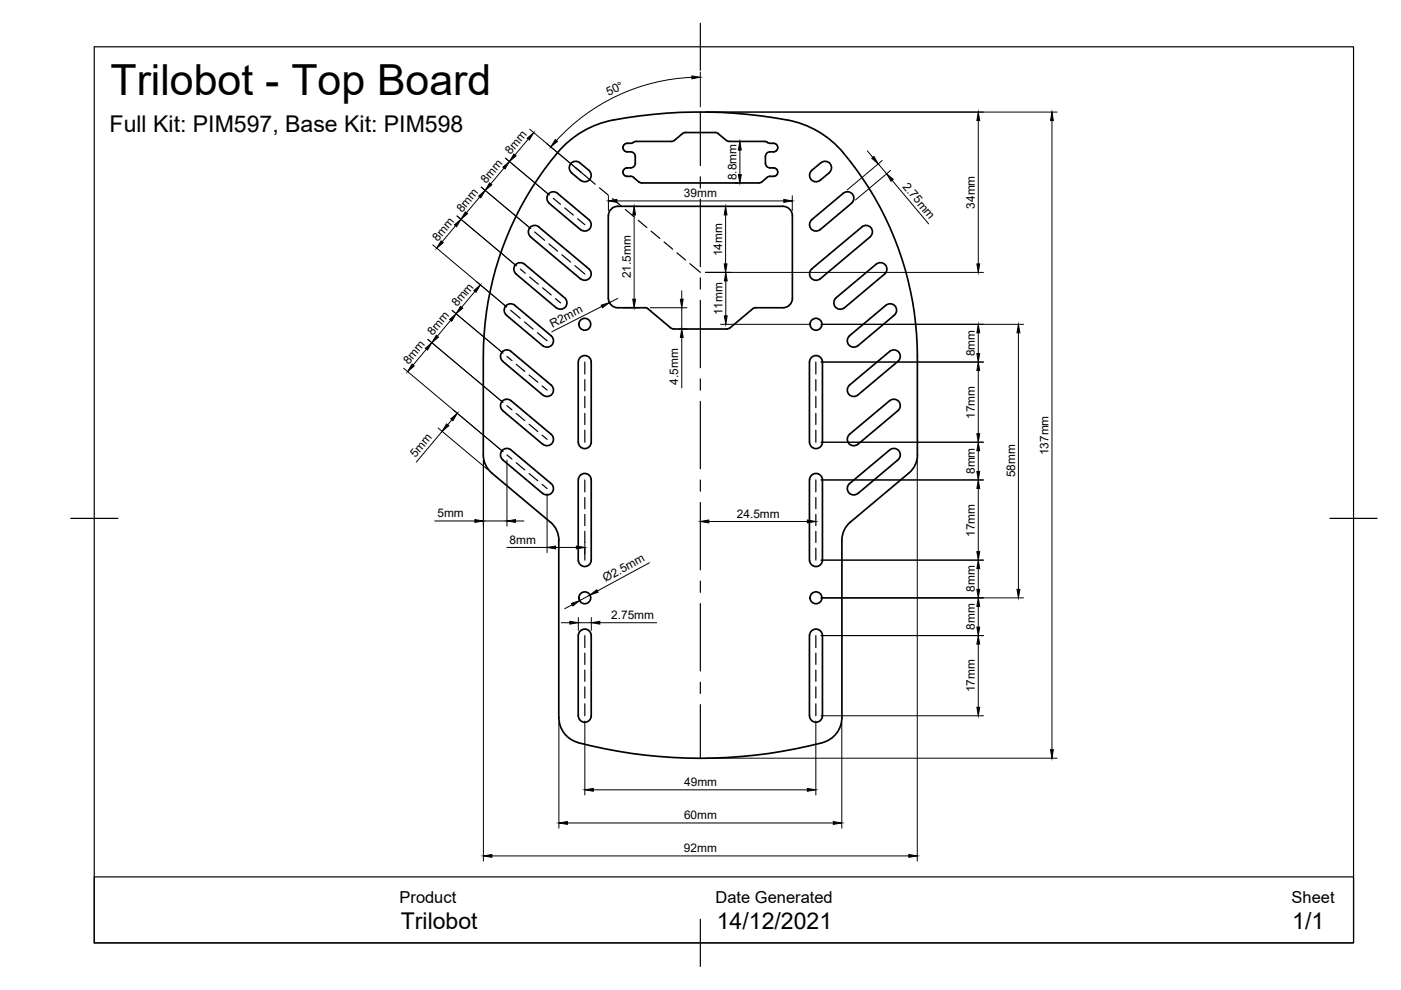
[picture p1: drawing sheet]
<svg xmlns="http://www.w3.org/2000/svg" width="297mm" height="210mm" viewBox="0 0 297 210" stroke-linecap="round" stroke-linejoin="round" font-family="sans-serif">
<!-- layer: Visible -->
<g fill="none" stroke="#000" stroke-width=".36">
<path d="M118.2 32.4a67.3 67.3 0 0 0-15.7 43.2v20.8M118.2 32.3a21.1 21.1 0 0 1 14.6-7.3 97 97 0 0 1 36.4 1 20.9 20.9 0 0 1 11 8.2 67.4 67.4 0 0 1 14.3 41.4v20.8M123.1 38.2a1.37 1.37 0 0 0 1.9-.2 1.37 1.37 0 0 0-.1-1.9l-2-1.6a1.37 1.37 0 0 0-1.9 .2 1.37 1.37 0 0 0 .2 1.9l1.9 1.6M134.3 30.2l-.6 .2a1.24 1.24 0 0 0-1.5 .5 .9 .9 0 0 0 .8 1.3 1.26 1.26 0 0 1 1.7 1v1.4a.97 .97 0 0 1-1 1h-.7a.9 .9 0 0 0-.9 .9 .9 .9 0 0 0 .9 .9 1.56 1.56 0 0 1 1.3 .2M134.3 37.6l1.1 1 .7 .2M136.1 38.8h24.8M144.7 28.3l-2.1 1.7h-7.7l-.6 .2M151.6 28.1h-6.2l-.7 .2M151.6 28.1l.7 .2M152.3 28.3l2.1 1.7h7.7l.6 .2M162.7 30.2l.6 .2M163.3 35.6h.7a.9 .9 0 0 1 .9 .9 .9 .9 0 0 1-.9 .9h-.7"/>
<path d="M163.3 30.4h.7a.9 .9 0 0 1 .9 .9 .9 .9 0 0 1-.9 .9h-.7M163.3 32.2a1.01 1.01 0 0 0-1 1v1.4a1.01 1.01 0 0 0 1 1M163.3 37.4l-.5 .1-1.3 1.1-.6 .2M174 34.5l-1.9 1.6a1.37 1.37 0 0 0-.1 2 1.37 1.37 0 0 0 1.9 .1l1.9-1.6a1.37 1.37 0 0 0 .2-1.9 1.37 1.37 0 0 0-1.9-.2M109.4 58.1l8.5 7.2M109.4 58.1a1.37 1.37 0 0 1-.1-1.9 1.37 1.37 0 0 1 1.9-.2l8.5 7.2M114.2 48.1l10.7 8.9a1.37 1.37 0 0 1 .1 1.9 1.37 1.37 0 0 1-1.9 .2M114.3 48.1a1.37 1.37 0 0 0-2 .2 1.37 1.37 0 0 0 .2 1.9l10.6 8.9M116.4 43.1l6.7 5.6M118.2 41l6.7 5.6a1.37 1.37 0 0 1 .1 1.9 1.37 1.37 0 0 1-1.9 .2M118.2 41a1.37 1.37 0 0 0-1.9 .1 1.37 1.37 0 0 0 .1 2M129 45.8v17.5"/>
<path d="M129 45.7a2 2 0 0 1 2-2h35a2 2 0 0 1 2 2.1v17.4a2 2 0 0 1-2 2l-6.2 .1-5 4.2M173.9 59.1a1.37 1.37 0 0 1-1.9-.2 1.37 1.37 0 0 1 .1-1.9l10.6-8.9a1.37 1.37 0 0 1 2 .2 1.37 1.37 0 0 1-.2 1.9l-10.6 8.9M180.6 43.1a1.37 1.37 0 0 0 .1-2 1.37 1.37 0 0 0-1.9-.1l-6.7 5.6a1.37 1.37 0 0 0-.1 1.9 1.37 1.37 0 0 0 1.9 .2M180.6 43.1l-6.7 5.6M187.6 58.1a1.37 1.37 0 0 0 .1-1.9 1.37 1.37 0 0 0-1.9-.2l-8.6 7.2M187.6 58.1l-8.6 7.1a1.37 1.37 0 0 1-1.9-.1 1.37 1.37 0 0 1 .2-1.9M115.1 73.3a1.37 1.37 0 0 0 1.9-.2 1.37 1.37 0 0 0-.1-1.9l-7.8-6.5a1.37 1.37 0 0 0-1.9 .2 1.37 1.37 0 0 0 .2 1.9l7.7 6.5M119.7 63.2a1.37 1.37 0 0 1 .2 1.9 1.37 1.37 0 0 1-1.9 .1M122.9 75.9a1.37 1.37 0 0 1 1.5-.4 1.37 1.37 0 0 1 .9 1.3v17a1.37 1.37 0 0 1-1.3 1.3 1.37 1.37 0 0 1-1.4-1.3v-17zM129 63.2a2 2 0 0 0 2 2l6.2 .1 5.4 4.4 11.5 .1 .7-.3M172.2 75.7a1.37 1.37 0 0 1 1.4-.2 1.37 1.37 0 0 1 .8 1.3v17a1.37 1.37 0 0 1-1.4 1.3 1.37 1.37 0 0 1-1.4-1.3v-17l.1-.5zM180.1 71.2l7.8-6.5a1.37 1.37 0 0 1 1.9 .2 1.37 1.37 0 0 1-.2 1.9l-7.7 6.5a1.37 1.37 0 0 1-1.9-.2 1.37 1.37 0 0 1 .1-1.9z"/>
<path d="M188.6 74.5a1.37 1.37 0 0 1 2 .2 1.37 1.37 0 0 1-.2 1.9l-8.5 7.1a1.37 1.37 0 0 1-1.9-.1 1.37 1.37 0 0 1 .1-1.9l8.5-7.2M102.5 96.4l.3 1.9 1 1.5 12.9 10.9 .9 .9 .7 1.7 .2 1.2v37.6a5.5 5.5 0 0 0 4.1 5.3M106.6 97.5l8.5 7.1M106.6 87.1l8.5 7.1M106.6 97.5a1.37 1.37 0 0 1-.2-1.9 1.37 1.37 0 0 1 2-.2l8.5 7.1M106.6 87a1.37 1.37 0 0 1-.2-1.9 1.37 1.37 0 0 1 2-.1l8.5 7.1a1.37 1.37 0 0 1 .1 1.9 1.37 1.37 0 0 1-1.9 .2M115.1 83.7a1.37 1.37 0 0 0 1.9-.1 1.37 1.37 0 0 0-.1-1.9l-8.5-7.2a1.36 1.36 0 0 0-2 .2 1.36 1.36 0 0 0 .2 1.9l8.5 7.1M188.6 85l-8.5 7.1a1.37 1.37 0 0 0-.1 1.9 1.37 1.37 0 0 0 1.9 .2l8.5-7.1M188.6 95.4l-8.5 7.1M188.6 95.4a1.37 1.37 0 0 1 2 .2 1.37 1.37 0 0 1-.2 1.9M188.6 85a1.37 1.37 0 0 1 2 .1 1.37 1.37 0 0 1-.2 1.9M190.4 97.5l-8.5 7.1a1.37 1.37 0 0 1-1.9-.2 1.37 1.37 0 0 1 .1-1.9"/>
<path d="M194.5 96.4l-.3 1.9-1 1.5-12.9 10.9-.9 .9-.7 1.7-.2 1.2v37.6a5.5 5.5 0 0 1-4.1 5.3M116.9 102.5a1.37 1.37 0 0 1 .1 1.9 1.37 1.37 0 0 1-1.9 .2M122.6 118.8v-17a1.37 1.37 0 0 1 1.4-1.4 1.37 1.37 0 0 1 1.3 1.4v17M122.6 118.7a1.37 1.37 0 0 0 1.4 1.4 1.37 1.37 0 0 0 1.3-1.4M171.6 118.8v-17a1.37 1.37 0 0 1 1.4-1.4 1.37 1.37 0 0 1 1.4 1.4v17M171.6 118.7a1.37 1.37 0 0 0 1.4 1.4 1.37 1.37 0 0 0 1.4-1.4M123.2 133.6a1.37 1.37 0 0 1 1.4-.1 1.37 1.37 0 0 1 .7 1.3v17a1.37 1.37 0 0 1-1.3 1.3 1.37 1.37 0 0 1-1.4-1.3v-17l.1-.5zM172.2 133.6a1.37 1.37 0 0 1 1.4-.1 1.37 1.37 0 0 1 .8 1.3v17a1.37 1.37 0 0 1-1.4 1.3 1.37 1.37 0 0 1-1.4-1.3v-17l.1-.5zM122.6 157.5a103.1 103.1 0 0 0 51.8 0"/>
<circle cx="124" cy="68.8" r="1.26"/>
<circle cx="173" cy="68.8" r="1.26"/>
<circle cx="124" cy="126.7" r="1.26"/>
<circle cx="173" cy="126.7" r="1.26"/>
</g>
<!-- layer: Reference -->
<path d="M133.1 35.6a.91 .91 0 0 0-1 .9 .91 .91 0 0 0 1 .9M133.1 30.4a.91 .91 0 0 0-1 .9 .91 .91 0 0 0 1 .9M163.9 30.4a.91 .91 0 0 1 1 .9 .91 .91 0 0 1-1 .9M163.9 35.6a.91 .91 0 0 1 1 .9 .91 .91 0 0 1-1 .9" fill="none" stroke="#000" stroke-width=".21"/>
<!-- layer: Border -->
<path d="M20 9.9h267v190h-267zM148.5 4.9v10M15 109.9h10M282 109.9h10M148.5 194.9v10" fill="none" stroke="#000" stroke-width=".25"/>
<!-- layer: TitleBlock -->
<path d="M20 185.9h267v14h-267z" fill="none" stroke="#000" stroke-width=".25"/>
<!-- layer: Sketch1 -->
<g fill="none" stroke="#000" stroke-width=".25">
<path d="M122 35.6l4.2 3.5M127.1 39.8l1.8 1.6M148.5 23.8v11.3M148.5 37.5v2.4M110.3 57.1l1.1 .8M112.3 58.7l1.8 1.6M113.4 49.2l2.1 1.8M116.4 51.7l1.8 1.5M117.3 42.1l1.5 1.2M119.1 54l1.9 1.6M119.7 44.1l1.9 1.5M121.9 56.3l2.1 1.8"/>
<path d="M122.5 46.4l1.5 1.2M129.9 42.1l1.8 1.6M132.6 44.4l1.8 1.5M135.3 46.7l1.8 1.6M138 49l1.9 1.5M140.8 51.3l1.8 1.5M143.5 53.6l1.9 1.5M146.3 55.9l2.2 1.9M148.5 42.2v14.3M148.5 58.9v2.4M107.5 75.6l1 .8M108.3 65.8l2 1.7"/>
<path d="M109.5 77.2l1.8 1.6M111.2 68.3l1.8 1.5M112.2 79.5l1.8 1.5M113.9 70.5l2.1 1.8M115 61l1.9 1.5M117.8 63.3l1.1 .9M124 76.8v2.5M148.5 63.7v14.3M173 76.8v2.5M107.5 86l1 .9M107.5 96.4l1 .9M109.5 87.7l1.8 1.5"/>
<path d="M109.5 98.1l1.8 1.5M112.2 90l1.8 1.5M114.9 81.8l1.1 .9M114.9 92.3l1.1 .8M124 80.5v2.4M124 84.1v2.3M124 87.6v2.4M124 91.2v2.6M148.5 80.3v2.4M148.5 85.1v14.3M173 80.5v2.4M173 84.1v2.3"/>
<path d="M173 87.6v2.4M173 91.2v2.6M112.2 100.4l1.8 1.5M114.9 102.7l1.1 .9M124 101.8v2.5M124 105.5v2.4M124 109.1v2.4M124 112.6v2.4M124 116.2v2.6M148.5 101.8v2.4M148.5 106.5v14.3M173 101.8v2.5"/>
<path d="M173 105.5v2.4M173 109.1v2.4M173 112.6v2.4M173 116.2v2.6M124 134.8v2.5M124 138.5v2.4M148.5 123.2v2.4M148.5 128v14.3M173 134.8v2.5M173 138.5v2.4M124 142.1v2.4M124 145.6v2.4"/>
<path d="M124 149.2v2.6M148.5 144.6v2.4M148.5 149.4v11.4M173 142.1v2.4M173 145.6v2.4M173 149.2v2.6"/>
</g>
<!-- layer: Dimensions -->
<g fill="none" stroke="#000" stroke-width=".21">
<path d="M146.7 16.4a41.4 41.4 0 0 0-28.7 13.4M148.5 15.3v7.4M102 39.7l10.5 8.8M106.9 35.6l-2.9 3.4M107.2 33.5l9.3 7.8M112 29.5l-2.8 3.4M112.3 27.4l10.8 9.1-7.2-6M149.6 23.8h74.5M155.8 38.8h.7M155.8 30h.7M156.9 31.8v5.2M183.9 32l1.2 1.4"/>
<path d="M186.2 34.7l1.8 2.1M187 34l-7.4 6.3M188.8 36.1l-7.4 6.3M189.1 38.2l7.8 9.3M207.4 25.6v30.4M223 25.6v133.4M91.8 51.9l15.6 13.2-6.4-5.4M96.6 47.9l-2.9 3.4M96.9 45.8l12.6 10.6M101.7 41.8l-2.8 3.3M129 41.5v3.2M130.8 42.6h35.4"/>
<path d="M132.1 43.8h3.5M134.5 45.6v17.9M149.6 57.8h58.9M153.8 45.6v10.4M153.9 59.6v7.4M168 41.5v3.2M85.6 78.1l21 17.7M90.4 74l-2.8 3.4M90.7 72l15.9 13.3M95.5 67.9l-2.8 3.4M95.9 65.8l10.7 9.1M100.7 61.8l-2.8 3.3"/>
<path d="M127.6 65l-10.6 5.4M131 63.3l-1.8 .9M132.1 65.2h3.5M137.9 65.2h7.7M144 69.8h1.6M144.5 61.7v1.8M144.5 65.2v4.6M144.5 71.6v10.6M152.8 68.8h19.1M174.1 76.8h34.4M174.1 68.8h42.9M207.4 70.6v4.4"/>
<path d="M207.4 78.6v13.4M215.9 70.6v54.4M92.9 90.8l10.5 8.8M93.7 91.5l-5.4 6.5M95.8 89l-.9 1.1M102.5 97.6v85M107.5 97.6v14M174.1 93.8h34.4M194.5 97.6v85M207.4 95.6v4.4M92.2 110.5h8.5M102.5 110.5h5"/>
<path d="M107.5 116.1h8.5M109.3 110.5h1.8M116 104.7v12.5M117.8 116.1h4.4M124 115v2.5M137.7 119.3l-11 6M150.3 110.6h20.9M174.1 101.8h34.4M174.1 118.8h34.4M207.4 103.6v13.4M119 132h1.8M121.3 128.2l-1.6 .9"/>
<path d="M122.6 130.9v2.8M122.6 132h2.8M125.1 126.2l-2.2 1.2M125.4 130.9v2.8M127.2 132h12M174.1 126.8h42.9M174.1 134.8h34.4M207.4 120.6v4.4M207.4 128.6v4.4M207.4 136.6v13.4M118.5 153.2v22.4M124 152.9v15.7"/>
<path d="M173 152.9v15.7M174.1 151.8h34.4M178.5 153.2v22.4M120.3 174.5h56.4M125.8 167.5h45.4M149.6 160.8h74.5M104.3 181.5h88.4"/>
</g>
<g fill="#000" stroke="#000" stroke-width=".21">
<path d="M146.7 16.1l1.8 .3-1.8 .3zM103.8 38.8l.5 .4-1.4 1.2zM106.6 35.4l1.4-1.2-.9 1.6zM108.9 32.7l.5 .4-1.4 1.1zM111.8 29.3l1.4-1.2-1 1.6zM117.7 29.6l.5 .4-1.4 1.2zM156.5 37h.7l-.3 1.8zM156.9 30l.3 1.8h-.7zM184.8 33.6l.5-.4 .9 1.5zM188 36.8l1.4 1.2-.5 .4zM207.4 23.8l.3 1.8h-.6zM223 23.8l.3 1.8h-.6z"/>
<path d="M93.5 51.1l.5 .3-1.4 1.2zM96.4 47.7l1.3-1.2-.9 1.6zM98.7 44.9l.4 .4-1.4 1.2zM101.5 41.6l1.4-1.2-1 1.5zM129 42.6l1.8-.3v.6zM134.5 43.8l.2 1.8h-.5zM153.5 56h.6l-.3 1.8zM153.8 43.8l.3 1.8h-.6zM153.9 57.8l.3 1.8h-.6zM166.2 42.3l1.8 .3-1.8 .3zM207.1 56h.6l-.3 1.8zM87.4 77.2l.4 .4-1.4 1.2z"/>
<path d="M90.2 73.8l1.4-1.1-1 1.5zM92.5 71.1l.5 .4-1.4 1.2zM95.3 67.7l1.4-1.2-.9 1.6zM97.6 65l.5 .3-1.4 1.2zM100.5 61.6l1.4-1.2-1 1.6zM127.5 64.7l1.7-.5-1.5 1zM134.2 63.5h.5l-.2 1.7zM144.3 63.5h.5l-.3 1.7zM144.5 69.8l.3 1.8h-.5zM153.6 67h.6l-.3 1.8zM207.4 76.8l.3 1.8h-.6zM207.1 75h.6l-.3 1.8z"/>
<path d="M207.4 68.8l.3 1.8h-.6zM215.9 68.8l.3 1.8h-.6zM94.7 89.9l.4 .4-1.4 1.2zM95.6 88.8l1.4-1.2-1 1.6zM207.1 92h.6l-.3 1.8zM207.1 100h.6l-.3 1.8zM207.4 93.8l.3 1.8h-.6zM100.7 110.2l1.8 .3-1.8 .3zM107.5 110.5l1.8-.3v.6zM116 116.1l1.8-.3v.6zM122.2 115.8l1.8 .3-1.8 .3zM148.5 110.6l1.8-.3v.6z"/>
<path d="M171.2 110.3l1.8 .3-1.8 .3zM207.4 101.8l.3 1.8h-.6zM207.1 117h.6l-.3 1.8zM120.8 131.7l1.8 .3-1.8 .3zM121.2 127.9l1.7-.5-1.4 1.1zM125.1 126.2l1.4-1.2 .3 .6zM125.4 132l1.8-.3v.6zM207.1 125h.6l-.3 1.8zM207.4 118.8l.3 1.8h-.6zM207.4 126.8l.3 1.8h-.6zM207.1 133h.6l-.3 1.8zM207.4 134.8l.3 1.8h-.6z"/>
<path d="M215.6 125h.6l-.3 1.8zM207.1 150h.6l-.3 1.8zM222.7 159h.6l-.3 1.8zM118.5 174.5l1.8-.3v.6zM124 167.5l1.8-.3v.6zM171.2 167.2l1.8 .3-1.8 .3zM176.7 174.2l1.8 .3-1.8 .3zM102.5 181.5l1.8-.3v.6zM192.7 181.2l1.8 .3-1.8 .3z"/>
</g>
<text font-size="9.1" x="23.4" y="20.2">Trilobot - Top Board</text>
<g font-size="4.9">
<text x="23.2" y="28.1">Full Kit: PIM597, Base Kit: PIM598</text>
<text x="85" y="196.9">Trilobot</text>
<text x="152" y="196.9">14/12/2021</text>
<text x="274" y="196.9">1/1</text>
</g>
<g font-size="3.5">
<text x="84.7" y="191.4">Product</text>
<text x="151.7" y="191.5">Date Generated</text>
<text x="273.8" y="191.5">Sheet</text>
</g>
<g font-size="2.5">
<text x="129" y="20.4" transform="rotate(-25 129 20.4)">50°</text>
<text x="108.2" y="32.8" transform="rotate(-50 108.2 32.8)">8mm</text>
<text x="103.1" y="39" transform="rotate(-50 103.1 39)">8mm</text>
<text x="145" y="41.9">39mm</text>
<text x="156.1" y="38.2" transform="rotate(-90 156.1 38.2)">8.8mm</text>
<text x="191.3" y="39.6" transform="rotate(50 191.3 39.6)">2.75mm</text>
<text x="98" y="45.1" transform="rotate(-50 98 45.1)">8mm</text>
<text x="206.7" y="44.2" transform="rotate(-90 206.7 44.2)">34mm</text>
<text x="92.8" y="51.2" transform="rotate(-50 92.8 51.2)">8mm</text>
<text x="133.7" y="59" transform="rotate(-90 133.7 59)">21.5mm</text>
<text x="153.1" y="54.3" transform="rotate(-90 153.1 54.3)">14mm</text>
<text x="96.9" y="65.1" transform="rotate(-50 96.9 65.1)">8mm</text>
<text x="91.8" y="71.2" transform="rotate(-50 91.8 71.2)">8mm</text>
<text x="117.1" y="69.5" transform="rotate(-27 117.1 69.5)">R2mm</text>
<text x="153.2" y="66.8" transform="rotate(-90 153.2 66.8)">11mm</text>
<text x="86.7" y="77.4" transform="rotate(-50 86.7 77.4)">8mm</text>
<text x="206.7" y="75.5" transform="rotate(-90 206.7 75.5)">8mm</text>
<text x="143.8" y="81.6" transform="rotate(-90 143.8 81.6)">4.5mm</text>
<text x="206.7" y="88.8" transform="rotate(-90 206.7 88.8)">17mm</text>
<text x="88.1" y="97.1" transform="rotate(-50 88.1 97.1)">5mm</text>
<text x="206.7" y="100.5" transform="rotate(-90 206.7 100.5)">8mm</text>
<text x="215.2" y="101.2" transform="rotate(-90 215.2 101.2)">58mm</text>
<text x="222.3" y="96.5" transform="rotate(-90 222.3 96.5)">137mm</text>
<text x="92.8" y="109.7">5mm</text>
<text x="156.2" y="109.8">24.5mm</text>
<text x="206.7" y="113.8" transform="rotate(-90 206.7 113.8)">17mm</text>
<text x="108.1" y="115.4">8mm</text>
<text x="128.4" y="123.5" transform="rotate(-28 128.4 123.5)">Ø2.5mm</text>
<text x="206.7" y="125.5" transform="rotate(-90 206.7 125.5)">8mm</text>
<text x="129.6" y="131.3">2.75mm</text>
<text x="206.7" y="133.5" transform="rotate(-90 206.7 133.5)">8mm</text>
<text x="206.7" y="146.8" transform="rotate(-90 206.7 146.8)">17mm</text>
<text x="145.1" y="166.7">49mm</text>
<text x="145" y="173.8">60mm</text>
<text x="145" y="180.7">92mm</text>
</g>
</svg>
